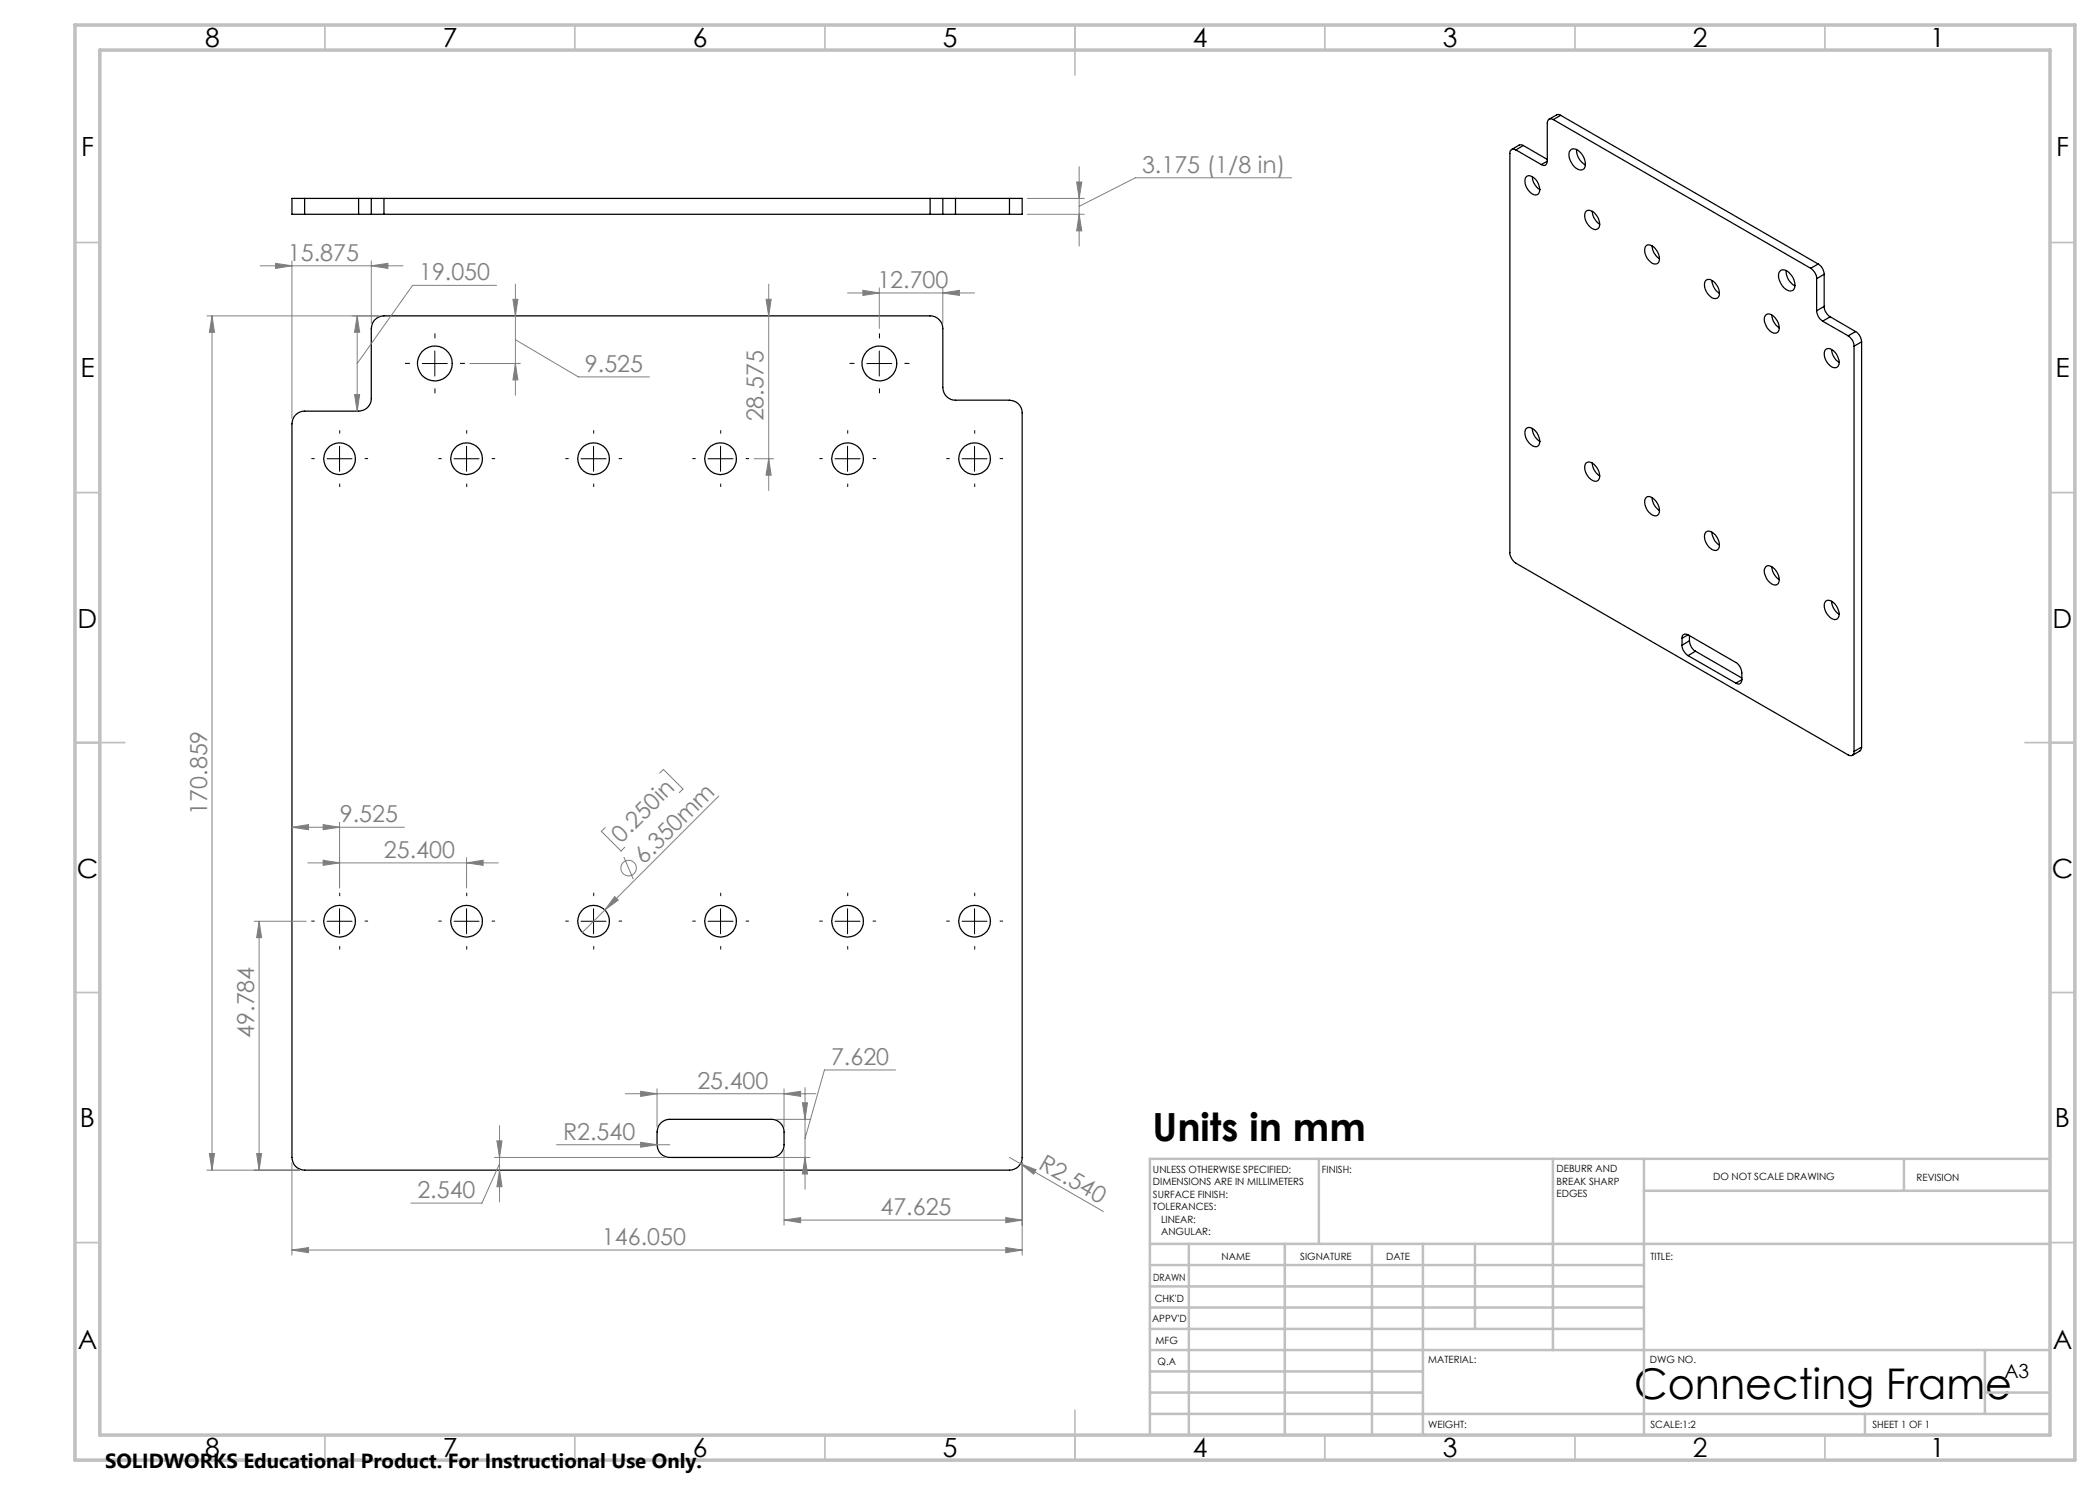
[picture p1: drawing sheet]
<svg xmlns="http://www.w3.org/2000/svg" width="420mm" height="297mm" viewBox="0 0 420 297" stroke-linecap="round" stroke-linejoin="round" font-family="sans-serif">
<g fill="none" stroke="#000" stroke-width=".25">
<path d="M60.9 39.7h-2.5v3.2h2.5M60.9 39.7h10.8M60.9 39.7v3.2M71.7 39.7h2.6M71.7 39.7v3.2M74.3 39.7h2.5M74.3 39.7v3.2M76.8 39.7v3.2M76.8 39.7h109.2M186 39.7h2.6M186 39.7v3.2M188.6 39.7h2.5"/>
<path d="M188.6 39.7v3.2M191.1 39.7h10.8M191.1 39.7v3.2M201.9 39.7h2.5v3.2h-2.5M201.9 39.7v3.2M303.2 30a.74 .74 0 0 0-.9-.1 .74 .74 0 0 0-.3 .8v79.9a2.75 2.75 0 0 0 1.2 2l66.4 38.4a.71 .71 0 0 0 .9 .1 .71 .71 0 0 0 .3-.8M303.2 30l5.1 2.9M304.7 29.1l-.7-.1-1.7 .9M304.7 29.1l-1.5 .9M304.7 29.1l4.8 2.8M305.3 35.3a1.85 1.85 0 0 1 2.3 1.4l.2 .4a1.27 1.27 0 0 1-.7 1.9 2.86 2.86 0 0 1-2-3.4zM306.5 35.3l.3 1.3 .5 .8 .7 .5"/>
<path d="M309.5 32.2a.72 .72 0 0 1-.4 .8 .72 .72 0 0 1-.8-.1M309.5 32.2l-1.2 .7M310.7 23.9a.74 .74 0 0 0-.9-.1 .74 .74 0 0 0-.3 .8v7.6M310.7 23.9l51.4 29.8M312.1 23.1l-.6-.2-1.7 .9M312.1 23.1l-1.4 .8M312.1 23.1l51.5 29.7M314.3 29.9a2.15 2.15 0 0 1 2.5 1.6l.2 .9a1.12 1.12 0 0 1-.3 1.5 1.12 1.12 0 0 1-1.5-.3 3.5 3.5 0 0 1-1.3-3.2zM315.3 29.9a3.4 3.4 0 0 0 1.8 3.1M60.9 42.9h10.8M71.7 42.9h2.6M74.3 42.9h2.5"/>
<path d="M76.8 42.9h109.2M186 42.9h2.6M188.6 42.9h2.5M191.1 42.9h10.8M317.3 42.2a1.87 1.87 0 0 1 2.3 1.4l.3 .8a1.04 1.04 0 0 1-.4 1.4 1.04 1.04 0 0 1-1.4-.3 2.62 2.62 0 0 1-.8-3.3zM318.5 42.3l.3 1.2 .5 .8 .6 .5M329.2 49.1a1.85 1.85 0 0 1 2.4 1.4l.3 .9a1.02 1.02 0 0 1-.4 1.3 1.02 1.02 0 0 1-1.4-.3 2.62 2.62 0 0 1-.9-3.3zM330.4 49.2l.3 1.2 .6 .8 .6 .5M341.2 56.1a1.36 1.36 0 0 1 1.8 .5 2.38 2.38 0 0 1 .6 2.9 1.36 1.36 0 0 1-1.9-.5 2.38 2.38 0 0 1-.5-2.9zM342.4 56.1l.5 1.6 1 1M356 54.3a1.36 1.36 0 0 1 2.1 .6 2.63 2.63 0 0 1 .6 3.1 1.89 1.89 0 0 1-2.5-1.3l-.2-.5a2.02 2.02 0 0 1 0-1.9zM357.2 54.1a3.4 3.4 0 0 0 1.8 3.1"/>
<path d="M362.1 53.7a2.61 2.61 0 0 1 1.2 2M363.3 55.7v6.5M363.6 52.8a2.61 2.61 0 0 1 1.2 2.1M363.6 52.8l-1.5 .9M364.8 54.9l-1.5 .8M364.8 54.9v6.4M75 63.9a2.47 2.47 0 0 1 1.8-.7h109.2a2.53 2.53 0 0 1 2.6 2.5v11.8a2.53 2.53 0 0 0 2.5 2.5h10.8a2.53 2.53 0 0 1 2.5 2.6v148.9a2.53 2.53 0 0 1-2.5 2.5h-141a2.53 2.53 0 0 1-2.5-2.5v-146.7a2.53 2.53 0 0 1 2.5-2.6h10.8a2.53 2.53 0 0 0 2.6-2.5v-14a2.71 2.71 0 0 1 .7-1.8zM353.2 63a1.85 1.85 0 0 1 2.3 1.3l.3 .9a1.04 1.04 0 0 1-.4 1.4 1.04 1.04 0 0 1-1.4-.4 2.92 2.92 0 0 1-1-3zM354.4 63l.3 1.3 .5 .7 .6 .6M363.3 62.2a2.75 2.75 0 0 0 1.2 2M364.5 64.2l5.1 3M364.8 61.3a2.61 2.61 0 0 0 1.2 2.1"/>
<path d="M364.8 61.3l-1.5 .9M365.2 69.9a1.85 1.85 0 0 1 2.3 1.3l.2 .4a1.22 1.22 0 0 1-.7 2 2.81 2.81 0 0 1-2-3.5zM366 63.4l-1.5 .8M366 63.4l5.1 2.9M366.3 69.9l.2 .8 .4 .9 .9 .9M369.6 67.2a2.46 2.46 0 0 1 1.2 2M370.8 69.2v81.1M371.1 66.3a2.61 2.61 0 0 1 1.2 2.1M371.1 66.3l-1.5 .9M372.3 68.4l-1.5 .8M372.3 68.4v81M305.3 85.7a1.84 1.84 0 0 1 2.3 1.3l.2 .5a1.27 1.27 0 0 1-.7 1.9 2.86 2.86 0 0 1-2-3.5z"/>
<path d="M306.5 85.7l.3 1.3 .5 .7 .7 .6M317.3 92.6a1.59 1.59 0 0 1 2.1 .9 1.85 1.85 0 0 1 0 2.7 2.68 2.68 0 0 1-2.4-3.1zM318.5 92.6l.3 1.3 .5 .7 .6 .6M329.2 99.5a1.37 1.37 0 0 1 1.8 .6 2.38 2.38 0 0 1 .6 2.9 1.84 1.84 0 0 1-2.4-1.4l-.2-.8a1.42 1.42 0 0 1 .2-1.3zM330.4 99.5l.3 1.3 .6 .8 .6 .5M341.2 106.4a1.59 1.59 0 0 1 2.1 .9 1.86 1.86 0 0 1 0 2.8 2.68 2.68 0 0 1-2.4-3.2zM342.4 106.4v.5l.5 1.2 1 .9M353.2 113.3a1.84 1.84 0 0 1 2.3 1.4l.3 .8a1.04 1.04 0 0 1-.4 1.4 1.04 1.04 0 0 1-1.4-.3 2.89 2.89 0 0 1-1-3zM354.4 113.3l.3 1.3 .5 .8 .6 .5M336.4 129a2.75 2.75 0 0 0 1.2 2.1M336.4 127.7v1.3M337.6 127l9.6 5.5a2.61 2.61 0 0 1 1.2 2.1v1.4"/>
<path d="M337.6 127a.74 .74 0 0 0-.8-.1 .74 .74 0 0 0-.4 .8M337.6 131.1l9.6 5.5M337.6 127l-1.2 .7M337.9 128.2a2.61 2.61 0 0 0 1.2 2M337.9 128.2l-1.5 .8M337.9 127.1v1.1M339.1 130.2l-1.5 .9M339.1 130.2l9.3 5.4M348.4 136a.72 .72 0 0 1-.4 .7 .72 .72 0 0 1-.8-.1M348.4 136l-1.2 .6M365.2 120.2a1.85 1.85 0 0 1 2.3 1.4l.2 .4a1.22 1.22 0 0 1-.7 1.9 2.86 2.86 0 0 1-2-3.4zM366.3 120.3l.3 1.2 .6 .8 .6 .5"/>
<path d="M372.3 149.4l-.3 .8-1.5 .9M372.3 149.4l-1.5 .9M132.2 224.6a2.47 2.47 0 0 1 1.7-.7h20.4a2.53 2.53 0 0 1 2.5 2.5v2.5a2.53 2.53 0 0 1-2.5 2.6h-20.4a2.53 2.53 0 0 1-2.5-2.6v-2.5a2.71 2.71 0 0 1 .8-1.8z"/>
<circle cx="87" cy="72.7" r="3.5"/>
<circle cx="175.9" cy="72.7" r="3.5"/>
<circle cx="67.9" cy="91.7" r="3.2"/>
<circle cx="93.3" cy="91.7" r="3.2"/>
<circle cx="118.7" cy="91.7" r="3.2"/>
<circle cx="144.1" cy="91.7" r="3.2"/>
<circle cx="169.5" cy="91.7" r="3.2"/>
<circle cx="194.9" cy="91.7" r="3.2"/>
<circle cx="67.9" cy="184.2" r="3.2"/>
<circle cx="93.3" cy="184.2" r="3.2"/>
<circle cx="118.7" cy="184.2" r="3.2"/>
<circle cx="144.1" cy="184.2" r="3.2"/>
<circle cx="169.5" cy="184.2" r="3.2"/>
<circle cx="194.9" cy="184.2" r="3.2"/>
</g>
<g fill="none" stroke="#808080" stroke-width=".2">
<path d="M205.5 39.7h11.4M215.3 36.4h1.1l-.6 3.3zM215.8 33.3v15.9M258.3 35.6h-31.2l-11.3 5.7M52 53.2h28.6M55.1 52.7l3.3 .5-3.3 .5zM58.4 52.2v31.5M74.3 53.2l3.3-.5v1zM74.3 52.2v12.5M99.3 57.1h-16.8l-11.1 15.6M102.6 59.9h1l-.5 3.3zM103.1 56.8v22.3"/>
<path d="M153.2 59.9h1l-.5 3.3zM153.7 56.8v41.3M169.5 58.6h25.4M172.6 58.1l3.3 .5-3.3 .5zM175.9 57.6v8.1M188.6 58.6l3.3-.5v1zM188.6 57.6v7.1M205.5 42.9h11.4M215.8 42.9l.6 3.3h-1.1zM41.4 63.2h34.4M42.4 63.2l.5 3.3h-1zM42.4 63.2v170.8"/>
<path d="M70.9 78.9h1l-.5 3.3zM71.4 63.2l.5 3.3h-1zM71.4 63.2v19M94 72.7h10.1M103.1 72.7l.5 3.3h-1zM103.1 67.9l12.6 7.5h14.2M150.8 91.8h3.9M153.7 91.8l.5 3.2h-1zM131.9 154.6l.8-.7 3.9 3.9-.7 .7M143.8 159.2l-27.3 27.3M58.4 165.4l3.3-.5v1zM58.4 165.4h22.5"/>
<path d="M61.6 172.6h38.1M64.6 164.9l3.3 .5-3.3 .5zM64.6 172l3.3 .6-3.3 .5zM67.9 164.5v13.1M93.3 172.6l3.3-.6v1.1zM93.3 171.6v6M121 165.5l-.7 .8 3.9 3.9 .8-.8M122.9 179.3l.7 .7-2.6 2zM124.8 171.4l1.8 4.4M50.8 184.3h10.4M51.8 184.3l.5 3.2h-1zM51.8 184.3v49.7"/>
<path d="M125.1 218.8h38.1M128.1 218.3l3.3 .5-3.3 .5zM131.4 217.8v7.6M156.8 218.8l3.3-.5v1zM156.8 217.8v7.6M161 217.5v20.3M179.1 214h-14.2l-3.9 13.7M41.4 234h18.5M41.9 230.7h1l-.5 3.3zM51.3 230.7h1l-.5 3.3zM58.4 232.5v18.5M98.9 231.5h34.1"/>
<path d="M99.4 228.2h1l-.5 3.3zM99.9 234l.5 3.3h-1zM99.9 225.1v15.3M99.9 232.8l-3.5 7.8h-14.2M111.3 228.9h22.6M128.1 228.5l3.3 .4-3.3 .5zM155.3 223.9h6.7M155.3 231.5h6.7M156.8 229.9v15.1M160.5 220.6h1l-.5 3.3zM161 231.5l.5 3.3h-1zM201.9 231.5l2.2 1.3"/>
<path d="M204.1 232.8l3.1 1.2-.5 .8zM204.1 232.8l16.6 9.5M204.4 232.5v18.5M58.4 250l3.3-.5v1zM58.4 250h146M156.8 244l3.3-.5v1zM156.8 244h47.6M201.2 249.5l3.2 .5-3.2 .5zM201.2 243.5l3.2 .5-3.2 .5z"/>
<circle cx="125.7" cy="173.6" r="1.56"/>
</g>
<g fill="none" stroke="#000" stroke-width=".2" stroke-dasharray="15.2 1.3 1.3 1.3" stroke-linecap="butt">
<path d="M82 72.7h-1M87 67.7v-1M87 77.7v1M92 72.7h1M170.9 72.7h-1M175.9 67.7v-1M175.9 77.7v1M180.9 72.7h1M62.9 91.7h-.6M67.9 86.7v-.6M67.9 96.7v.7M72.9 91.7h.7"/>
<path d="M88.3 91.7h-.6M93.3 86.7v-.6M93.3 96.7v.7M98.3 91.7h.7M113.7 91.7h-.6M118.7 86.7v-.6M118.7 96.7v.7M123.7 91.7h.7M139.1 91.7h-.6M144.1 86.7v-.6M144.1 96.7v.7M149.1 91.7h.7"/>
<path d="M164.5 91.7h-.6M169.5 86.7v-.6M169.5 96.7v.7M174.5 91.7h.7M189.9 91.7h-.6M194.9 86.7v-.6M194.9 96.7v.7M199.9 91.7h.7M67.9 179.2v-.7M93.3 179.2v-.7M118.7 179.2v-.7M144.1 179.2v-.7"/>
<path d="M169.5 179.2v-.7M194.9 179.2v-.7M62.9 184.2h-.6M67.9 189.2v.7M72.9 184.2h.7M88.3 184.2h-.6M93.3 189.2v.7M98.3 184.2h.7M113.7 184.2h-.6M118.7 189.2v.7M123.7 184.2h.7M139.1 184.2h-.6"/>
<path d="M144.1 189.2v.7M149.1 184.2h.7M164.5 184.2h-.6M169.5 189.2v.7M174.5 184.2h.7M189.9 184.2h-.6M194.9 189.2v.7M199.9 184.2h.7"/>
</g>
<g fill="none" stroke="#000" stroke-width=".2">
<path d="M84.5 72.7h5M87 70.2v5M173.4 72.7h5M175.9 70.2v5M65.4 91.8h5M67.9 89.2v5.1M90.8 91.8h5M93.3 89.2v5.1M116.2 91.8h5M118.7 89.2v5.1M141.6 91.8h5M144.1 89.2v5.1"/>
<path d="M167 91.8h5M169.5 89.2v5.1M192.4 91.8h5M194.9 89.2v5.1M65.4 184.3h5M67.9 181.7v5.1M90.8 184.3h5M93.3 181.7v5.1M116.2 184.3h5M118.7 181.7v5.1M141.6 184.3h5M144.1 181.7v5.1"/>
<path d="M167 184.3h5M169.5 181.7v5.1M192.4 184.3h5M194.9 181.7v5.1"/>
</g>
<g fill="none" stroke="#c0c0c0" stroke-width=".35">
<path d="M65 5v5M115 5v5M165 5v5M215 5v10M265 5v5M315 5v5M365 5v5M15 48.5h5M410 48.5h5M15 98.5h5M410 98.5h5M15 148.5h10"/>
<path d="M405 148.5h10M15 198.5h5M410 198.5h5M15 248.5h5M410 248.5h5M65 287v5M115 287v5M165 287v5M215 282v10M265 287v5M315 287v5M365 287v5"/>
</g>
<g fill="none" stroke="#c0c0c0" stroke-width=".5">
<path d="M263.8 231.8v17M310.6 231.8v38.2M328.8 231.8v55.2M328.8 238.2h81.2M380.8 231.8v6.4M410 231.8h-180v55.2M230 248.8h180M230 257.3h98.8M230 253h98.8M237.8 248.8v38.2M257 248.8v38.2M274.4 248.8v38.2"/>
<path d="M284.6 248.8v38.2M295 248.8v17M230 265.8h98.8M230 261.5h98.8M230 278.5h54.6M230 274.3h54.6M230 270h180M397 278.5h13M397 270v12.8M230 282.8h180M373 282.8v4.2"/>
</g>
<path d="M15 5h400v287h-400zM20 10h390v277h-390z" fill="none" stroke="#c0c0c0" stroke-width=".7"/>
<g fill="#808080">
<path d="M128.1 228.5l3.3 .4-3.3 .5z"/>
<path d="M122.9 179.3l.7 .7-2.6 2z"/>
<path d="M204.1 232.8l3.1 1.2-.5 .8z"/>
<path d="M64.6 164.9l3.3 .5-3.3 .5zM58.4 165.4l3.3-.5v1z"/>
<path d="M58.4 250l3.3-.5v1zM201.2 249.5l3.2 .5-3.2 .5zM71.4 63.2l.5 3.3h-1zM70.9 78.9h1l-.5 3.3zM55.1 52.7l3.3 .5-3.3 .5zM74.3 53.2l3.3-.5v1zM160.5 220.6h1l-.5 3.3zM161 231.5l.5 3.3h-1zM128.1 218.3l3.3 .5-3.3 .5zM156.8 218.8l3.3-.5v1zM156.8 244l3.3-.5v1zM201.2 243.5l3.2 .5-3.2 .5zM99.4 228.2h1l-.5 3.3zM99.9 234l.5 3.3h-1zM64.6 172l3.3 .6-3.3 .5zM93.3 172.6l3.3-.6v1.1zM102.6 59.9h1l-.5 3.3zM103.1 72.7l.5 3.3h-1zM172.6 58.1l3.3 .5-3.3 .5zM188.6 58.6l3.3-.5v1zM215.3 36.4h1.1l-.6 3.3zM215.8 42.9l.6 3.3h-1.1z"/>
<path d="M42.4 63.2l.5 3.3h-1zM41.9 230.7h1l-.5 3.3zM51.8 184.3l.5 3.2h-1zM51.3 230.7h1l-.5 3.3zM153.2 59.9h1l-.5 3.3zM153.7 91.8l.5 3.2h-1z"/>
</g>
<text font-size="8.5" x="326.8" y="279.7">Connecting Frame</text>
<text font-size="7.8" x="230.5" y="228.3">Units in mm</text>
<g font-size="5.3">
<text x="41" y="9.5">8</text>
<text x="88.5" y="9.5">7</text>
<text x="138.5" y="9.5">6</text>
<text x="188.5" y="9.5">5</text>
<text x="238.5" y="9.5">4</text>
<text x="288.5" y="9.5">3</text>
<text x="338.5" y="9.5">2</text>
<text x="386" y="9.5">1</text>
<text x="16.2" y="31.2">F</text>
<text x="411.2" y="31.2">F</text>
<text x="16.1" y="75.5">E</text>
<text x="411.1" y="75.5">E</text>
<text x="15.5" y="125.5">D</text>
<text x="410.5" y="125.5">D</text>
<text x="15.4" y="175.5">C</text>
<text x="410.4" y="175.5">C</text>
<text x="16" y="225.5">B</text>
<text x="411" y="225.5">B</text>
<text x="15.5" y="269.7">A</text>
<text x="410.5" y="269.7">A</text>
<text x="41" y="291.5">8</text>
<text x="88.5" y="291.5">7</text>
<text x="138.5" y="291.5">6</text>
<text x="188.5" y="291.5">5</text>
<text x="238.5" y="291.5">4</text>
<text x="288.5" y="291.5">3</text>
<text x="338.5" y="291.5">2</text>
<text x="386" y="291.5">1</text>
</g>
<g font-size="4.7" fill="#808080">
<text x="228.4" y="34.5">3.175 (1/8 in)</text>
<text x="57.6" y="52.1">15.875</text>
<text x="83.8" y="56.1">19.050</text>
<text x="175.5" y="57.5">12.700</text>
<text x="117" y="74.3">9.525</text>
<text x="152.7" y="84.3" transform="rotate(-90 152.7 84.3)">28.575</text>
<text x="41.4" y="162.9" transform="rotate(-90 41.4 162.9)">170.859</text>
<text x="68" y="164.4">9.525</text>
<text x="76.8" y="171.5">25.400</text>
<text x="124.3" y="168.7" transform="rotate(-45 124.3 168.7)">0.250in</text>
<text x="128.8" y="173" transform="rotate(-45 128.8 173)">6.350mm</text>
<text x="50.8" y="207.6" transform="rotate(-90 50.8 207.6)">49.784</text>
<text x="166.2" y="212.9">7.620</text>
<text x="139.5" y="217.7">25.400</text>
<text x="112.6" y="228">R2.540</text>
<text x="207.5" y="233.6" transform="rotate(30 207.5 233.6)">R2.540</text>
<text x="83.5" y="239.6">2.540</text>
<text x="176.1" y="243">47.625</text>
<text x="120.4" y="249">146.050</text>
</g>
<text font-size="4.1" x="21" y="293.7">SOLIDWORKS Educational Product. For Instructional Use Only.</text>
<text font-size="3.9" x="400.9" y="275.5">A3</text>
<g font-size="2">
<text x="230.6" y="234.6">UNLESS OTHERWISE SPECIFIED:</text>
<text x="230.6" y="237.1">DIMENSIONS ARE IN MILLIMETERS</text>
<text x="230.6" y="239.6">SURFACE FINISH:</text>
<text x="264.4" y="234.6">FINISH:</text>
<text x="311.3" y="234.5">DEBURR AND</text>
<text x="311.3" y="237">BREAK SHARP</text>
<text x="311.3" y="239.5">EDGES</text>
<text x="342.6" y="236">DO NOT SCALE DRAWING</text>
<text x="383.3" y="236.2">REVISION</text>
<text x="230.6" y="242.1">TOLERANCES:</text>
<text x="232.2" y="244.6">LINEAR:</text>
<text x="232.2" y="247.1">ANGULAR:</text>
<text x="244.3" y="252">NAME</text>
<text x="260" y="251.9">SIGNATURE</text>
<text x="277.2" y="251.9">DATE</text>
<text x="330.1" y="251.9">TITLE:</text>
<text x="230.6" y="256.1">DRAWN</text>
<text x="230.9" y="260.3">CHK'D</text>
<text x="230.4" y="264.4">APPV'D</text>
<text x="231.1" y="268.8">MFG</text>
<text x="231.5" y="273">Q.A</text>
<text x="285.6" y="272.5">MATERIAL:</text>
<text x="330" y="272.5">DWG NO.</text>
<text x="285.6" y="285.5">WEIGHT:</text>
<text x="330.1" y="285.6">SCALE:1:2</text>
<text x="374.5" y="285.6">SHEET 1 OF 1</text>
</g>
</svg>
